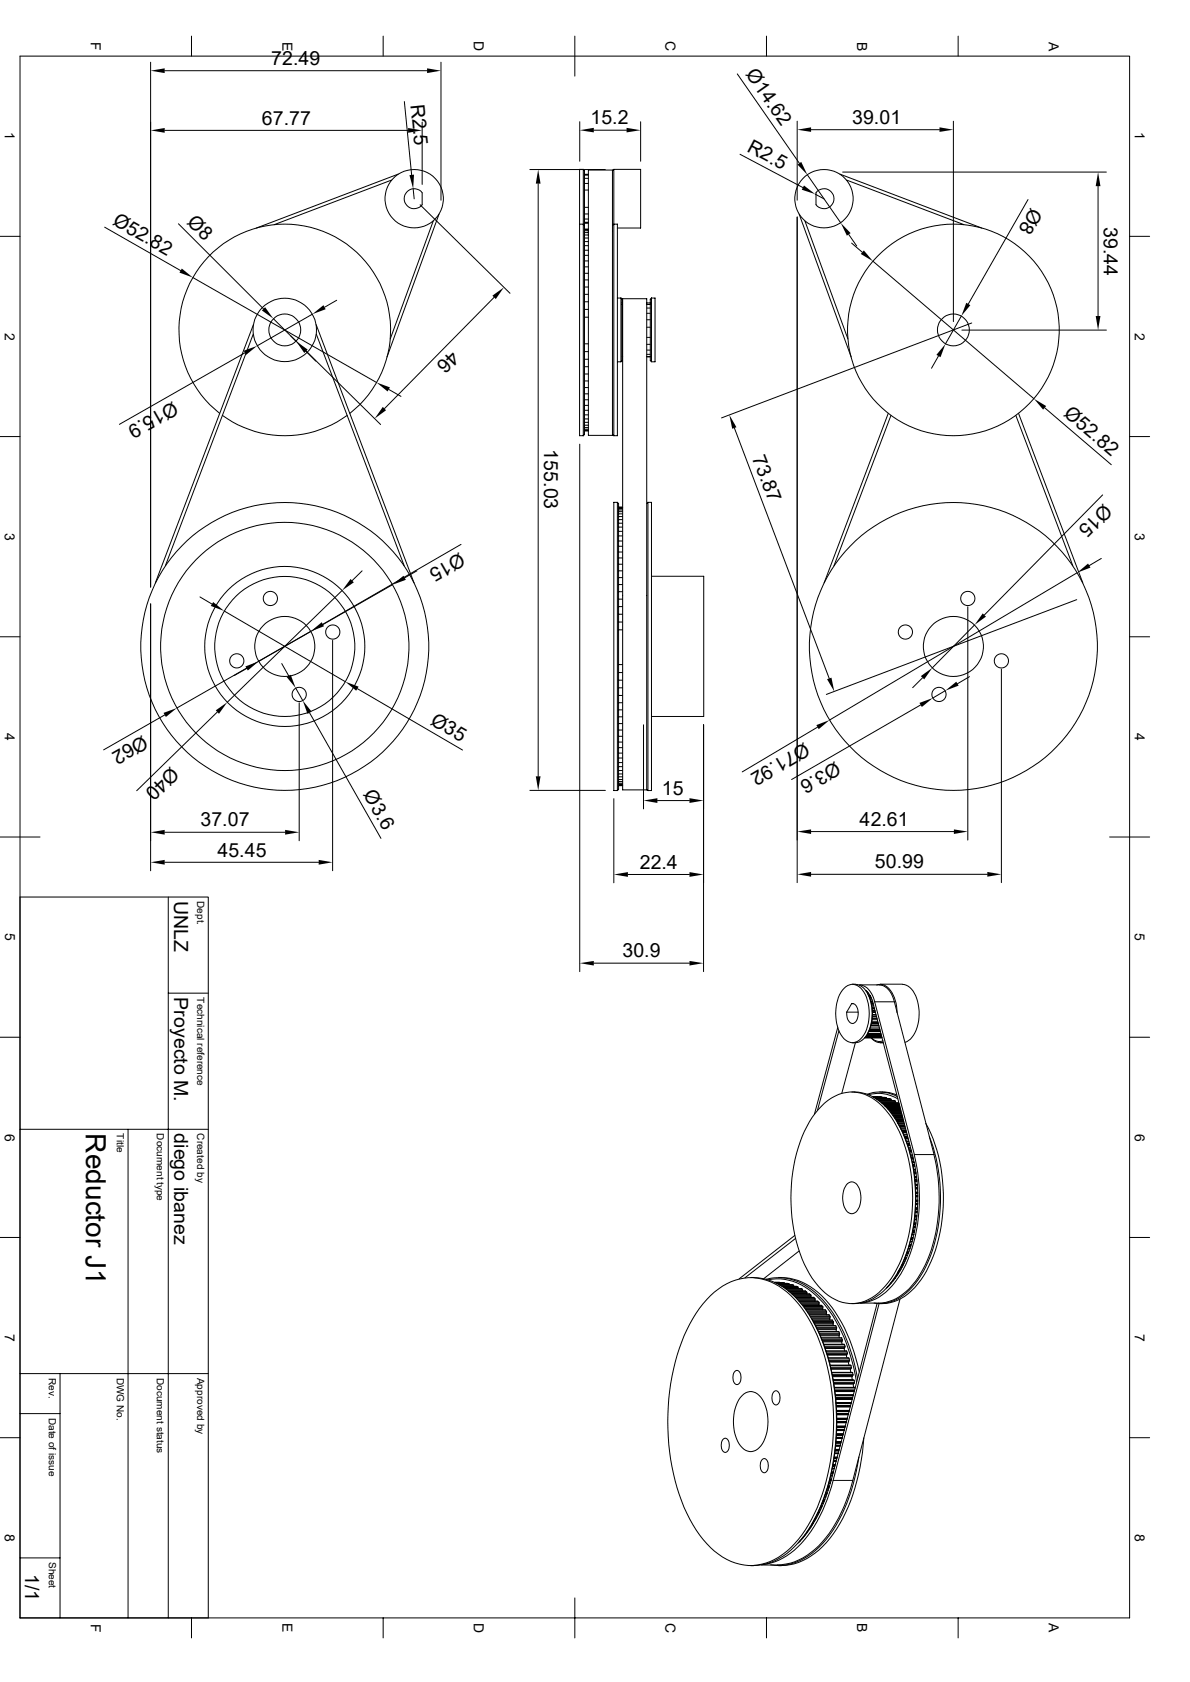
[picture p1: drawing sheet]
<svg xmlns="http://www.w3.org/2000/svg" width="297mm" height="420mm" viewBox="0 0 297 420" stroke-linecap="round" stroke-linejoin="round" font-family="sans-serif">
<g fill="none" stroke="#000" stroke-width=".25">
<path d="M5 14h276.9v390h-276.9zM37.6 15.5v131.1M41.1 17.7h65.5M47.8 9v5M95.6 9v5M110.1 15.5v34.5M143.5 9v10M184 18.5l15.5 22.3M191.3 9v5M239.1 9v5M41.1 32.6h60.8M100.9 25.4l1.8 18.3"/>
<path d="M105.4 30.5v15.6M144.7 30.4v9.9M148.2 32.5h8.2M159.9 30.4v9.9M184.7 38.5l15.7 8.3M199 30.3v19.7M202.4 32.4h32.1M238 30.3v50M0 59h5M26.1 56.7l19 10.9M44.5 55.9l21.2 21.2M97.7 45l-29.2 11.1"/>
<path d="M99.4 43.5l-35.4 13.4M103.1 47.2l.3 2.5M104.9 51.1l22.4 22.1M105.4 51.1a2.49 2.49 0 0 1-3.7 .4 2.49 2.49 0 0 1 0-3.7 2.49 2.49 0 0 1 3.7 .3v3M108.1 55.2l-10.7 29.4M109.6 53.5l-13 35.6M132.2 42.3h18.9M134.3 45.8v148M144.7 56v52.8h.9M144.7 42.3v13.7M144.7 56h.9M145.6 56v52.8"/>
<path d="M145.6 56v-13.7a.9 .9 0 0 1 .3 1v13M145.6 56l.3 .3M145.9 57.2h1zM145.9 56.3v52.2l-.3 .3M145.9 58.7h1M145.9 58.1h1M145.9 57.6h1M145.9 57.3h1M145.9 59.4h1M145.9 55.8h1M145.9 55.5h1M145.9 54.7h1"/>
<path d="M145.9 53.4h1M145.9 51.8h1M145.9 47.5h1M145.9 45.8h1M145.9 44.5h1M145.9 43.7h1M145.9 43.5h1M146.9 42.5h6v66.2h-6zM153.2 56v52.8M153.2 56h.9v52.8h-.9M153.2 42.3v13.7M153.2 42.3h6.7v14.6h-5.8"/>
<path d="M153.2 56l-.3 .3M153.2 42.3l-.3 .3M199 54.2v166.2M199.5 53.5l12.9 35.6M200.9 55.2l10.7 29.4M201.5 43.6l8.3 12.1M203.5 48.5l2.2 1.2M203.7 51.1a2.49 2.49 0 0 0 3.6 .4 2.49 2.49 0 0 0 0-3.7 2.49 2.49 0 0 0-3.6 .3v3M209.6 43.5l35.4 13.4M210.3 43h65.8M211.3 45l29.3 11.1M211.8 58.5l2 2.9"/>
<path d="M256.6 49.8l-14.9 26.1M274.1 46.5v32.4M281.9 59h5M48.1 69.3l45.9 26.2M68.2 79.6l5.7 5.6M78 78.4l-13.8 8M84 75l-3 1.7M123.3 74.3l-27.3 27.7M145.9 60.3h1M145.9 61.3h1M145.9 62.5h1M145.9 63.8h1"/>
<path d="M145.9 65.2h1M145.9 66.6h1M145.9 68.2h1M145.9 69.9h1M145.9 71.7h1M145.9 73.5h1M145.9 75.4h1M145.9 77.3h1M145.9 79.2h1M154.1 74.4h.9M155 74.4l.3 .3v15.3l-.3 .3M155 74.4v15.9"/>
<path d="M155.3 75.6h.1M155.3 76h.1M155.3 79.8h.1M155.3 78.2h.1M155.3 76.9h.1M155.4 74.6h6v122.6h-6zM161.4 75.6h.9M161.4 76h.9M161.4 79.8h.9M161.4 78.2h.9M161.4 76.9h.9M162.6 74.4h.9v15.9h-.9l-.3-.3v-15.3z"/>
<path d="M162.6 74.4v15.9M212.6 60.7l2.6 2.3M217.9 65.2l40.2 34.4M239.9 78.9l-3.9 7M61.1 88.1l-31.3 17.9M63.2 83.4l-21.9 57.9M63.2 81.1l-24.4 64.4M72.6 83.9l22.4 22.1M76.4 87.7l2.4 2.5M78.9 81.1l24.4 64.4M79 83.4l21.9 57.9M97 97.2l3.1 1.8"/>
<path d="M145.9 85.9h1M145.9 87.8h1M145.9 89.7h1M145.9 91.6h1M145.9 93.4h1M145.9 95.1h1M145.9 96.8h1M145.9 98.3h1M145.9 99.8h1M154.1 90.3h.9M155.3 89.1h.1M155.3 89h.1"/>
<path d="M155.3 88.5h.1M155.3 87.4h.1M155.3 86h.1M155.3 84.2h.1M155.3 81.7h.1M161.4 89.1h.9M161.4 89h.9M161.4 88.5h.9M161.4 87.4h.9M161.4 86h.9M161.4 84.2h.9M161.4 81.7h.9"/>
<path d="M234.2 88.9l-1.7 3M240.1 82.4h36M242.5 80.6l-62.4 23.8M0 109h5M54.8 103.2a26.4 26.4 0 0 1-3.2-38.7 26.4 26.4 0 0 1 38.9 0 26.4 26.4 0 0 1-3.2 38.7M55.5 103.7a26.4 26.4 0 0 0 31.2 0M144.7 110.9v131.7M145.9 101.2h1M145.9 102.4h1M145.9 103.6h1M145.9 104.6h1M145.9 105.5h1"/>
<path d="M145.9 106.2h1M145.9 106.8h1M145.9 107.2h1M145.9 107.5h1M145.9 107.6h1M152.9 108.5l.3 .3M183.3 106.9l23.7 62.5M221.7 103.2l-16 42.3M222.4 103.7l-14.2 37.6M253.5 103.7l14.3 37.6M254.2 103.2l16.1 42.3M260.7 101.8l16.7 14.2"/>
<path d="M281.9 109h5M115.1 135.9l-34.5 20M154.1 125.4a.9 .9 0 0 1 .3 1.1v69.8a.9 .9 0 0 1-.3 1.1M154.1 125.4v72M154.1 125.4h-.9v72h.9M154.4 126.7h1M154.4 127h1M154.4 139.3h1M154.4 137.8h1M154.4 136.4h1M154.4 135.1h1M154.4 133.8h1"/>
<path d="M154.4 132.7h1M154.4 131.6h1M154.4 130.6h1M154.4 129.8h1M154.4 129h1M154.4 128.3h1M154.4 127.8h1M154.4 127.3h1M161.7 125.4v72M161.7 125.4h.9v72h-.9M161.7 125.4l-.3 .3M274.9 139.4l-3 1.8"/>
<path d="M275.2 123.6l-29.5 29.9M0 159h5M37.6 150.8v66.6M49.9 149.1l3 1.7M56 152.6l30.2 17.6M77.6 157.6l-13 7.5M83 159.9v57.5M85.4 147.4l-28.7 27.9M90.4 142.5l-2.5 2.5M98 146l-53.8 30.8M104.1 142.5l-3.1 1.8M154.4 157.3h1"/>
<path d="M154.4 155.3h1M154.4 153.4h1M154.4 151.5h1M154.4 149.6h1M154.4 147.7h1M154.4 146h1M154.4 144.2h1M154.4 142.5h1M154.4 140.9h1M162.6 143.9h13v35h-13M241.6 151.5v58.3M243.2 156l-10.5 10.8"/>
<path d="M268.7 149.7l-62.5 23.7M268.9 143l-61.8 36.8M281.9 159h5M41.1 178.5l-15.2 8.7M54.2 177.8l-20.1 19.6M61.6 166.9l-3.1 1.8M70.3 165.7l1.8 3M73.8 171.8l1.8 3.1M74.7 175.5v34.4M77.3 178l17.8 31.3M89.2 172l26.2 15.3M154.4 179h1"/>
<path d="M154.4 177.2h1M154.4 175.5h1M154.4 173.7h1M154.4 171.7h1M154.4 169.8h1M154.4 167.9h1M154.4 165.9h1M229.8 176l-32.2 18.6M230.3 169.2l-2.5 2.5M235.9 172.5l-3.1 1.8M242 169l-3 1.7M249.9 167.1v53.3"/>
<path d="M132.2 197.4h18.9M153.2 199.4v21M154.4 196.2h1M154.4 196.1h1M154.4 195.9h1M154.4 195.6h1M154.4 195.2h1M154.4 194.6h1M154.4 194h1M154.4 193.3h1M154.4 192.4h1M154.4 191.4h1"/>
<path d="M154.4 190.4h1M154.4 189.3h1M154.4 188h1M154.4 186.7h1M154.4 185.3h1M154.4 183.9h1M154.4 182.3h1M154.4 180.7h1M160.6 181v21M161.4 197.1l.3 .3M164.1 199.9h8M175.6 181v61.6"/>
<path d="M204 181.6l-18.7 11.1M0 209h10M41.1 215.3h38.4M41.1 207.8h30.1M156.7 218.4h15.4M202.4 218.3h44M202.4 207.6h35.7M276.9 209h10M5 224h47v180M42 224v180M0 259h5M42 248h10"/>
<path d="M148.2 240.5h23.9M209.1 256.6l-5.8 21.6M209.4 257.4l-5.4 19.8M210.7 246.8a2.79 2.79 0 0 1 4.6 .4 10.9 10.9 0 0 1 0 11.7 2.99 2.99 0 0 1-2.9 1.4 2.99 2.99 0 0 1-2.5-1.9 11.1 11.1 0 0 1 .4-11.2zM211.3 252.7h2.9M212.6 250.6a1.71 1.71 0 0 1 1.6 2 2.53 2.53 0 0 1-1.4 3 2.3 2.3 0 0 1-1.5-2.9M212.6 250.6h.4M212.6 250.6l-1.3 2.1M212.8 245.7h.7M213.5 245.8a4.2 4.2 0 0 1 3.5 3.4 10.9 10.9 0 0 1-1.3 10l-1.3 1-.9 .1M214.4 246a3.9 3.9 0 0 1 3.5 2.9l.4 1.2M214.6 245.9h4.9"/>
<path d="M215.9 259.1h4.2M216 258.9h4.1M216.1 247.3a5.6 5.6 0 0 1 1.8 3.2M216.2 258.8h3.8M216.2 247.4h.1M216.2 247.5h.2M216.2 258.6h3.8M216.4 258.4h3.6M216.4 247.7h.1M216.5 247.9h.2M216.5 247.9l.1 .2M216.6 248.1a10.9 10.9 0 0 1 0 9.9"/>
<path d="M216.6 258.1h3.3M216.6 248h.2M216.6 258.1l-.1 .1h3.4M216.8 248.5h.3M216.9 257.5h2.9M216.9 248.6h.3M217 257.3h2.7M217 248.9h.3M217.1 257h2.5M217.1 249.1h.3M217.1 256.9h2.5M217.1 249.2h.4"/>
<path d="M217.3 256.5h2.2M217.3 249.7h.4M217.4 259.1a2.84 2.84 0 0 0 3 1.1M217.4 256.1h2M217.4 250.1h.4M217.4 256h1.9M217.5 259.1a2.67 2.67 0 0 0 2.9 .8M217.5 255.7h1.7M217.5 250.4h.4M217.6 255.5h1.6M217.6 255.4h1.6M217.6 250.7h.4"/>
<path d="M217.6 251.2h.5M217.6 255h1.5M217.7 254.2h1.2M217.7 254.5h1.2M217.7 251.6h.5M217.7 251.9h.6M217.7 254.3h1.2M217.7 251.8h.6M217.8 253.7h.9zM217.8 253.8h1M217.8 252.5h.6M217.8 252.3h.6"/>
<path d="M217.8 253.3h.9M217.8 252.8h.7M217.9 250.5l9.9 38.1a40.8 40.8 0 0 1-2.5 27.6l-1.9 3-2.2 2.4M218.3 250.1l9.9 38.2h4.9M218.3 250.1h4.9M218.8 246a3.4 3.4 0 0 1 4.1 2.5l.7 2 .3 2.4M219.5 246a4.7 4.7 0 0 1 3.7 4.1M219.7 245.7h5.5M219.8 257.6h-3M219.9 259.1h.1M220.1 259h.1M220.1 259l-4.2 .1"/>
<path d="M223.2 250.1l9.9 38.2M225.2 245.8a4.8 4.8 0 0 1 3.8 4.3 10.4 10.4 0 0 1-1.8 9.4l-1.3 .8M281.9 259h5M205.8 275.4a9.8 9.8 0 0 1 14.4 .8 30.5 30.5 0 0 1 7.3 18 40.3 40.3 0 0 1-4.3 23.9 13.9 13.9 0 0 1-9.2 7.3 11.2 11.2 0 0 1-10.5-5.2 35.6 35.6 0 0 1-6.1-21.1 37.3 37.3 0 0 1 5.3-20.1l1.5-1.9zM212.6 272.7a11.6 11.6 0 0 1 10.1 5.6 35.5 35.5 0 0 1 5.8 20.8 37.6 37.6 0 0 1-5.1 19.8 12.7 12.7 0 0 1-10.1 6.6h-.7M212.8 260.4h.7l-3.4 12.6M216.5 273.2a9.2 9.2 0 0 1 7.4 .6M216.7 273.4a9.1 9.1 0 0 1 7.4 1M217.8 273.9h1.1M217.9 273.9h2.2M218.1 274l3.1 .1h-3M218.7 274.3h3.4"/>
<path d="M218.8 274.4h3.5M218.9 273.9h.1M219.3 274.8h3.9M219.5 274.9h3.9M219.5 272.7l2.5 .1 1.8 .6M219.7 275.1h3.8M219.7 260.4h.8M219.8 273.9h.1M219.8 273.9h.3M220 275.3l4.3 .1M220.1 273.9l.1 .2M220.3 275.5h4.1"/>
<path d="M220.4 275.8h4.1M220.7 276h3.8M220.9 276.1h3.6M220.9 274.1h.1M221.1 276.4h3.5M221.2 274.1l.1 .1h-2.8M221.2 276.5h3.5M221.3 274.2v.1M221.4 276.8h3.3M221.9 277.3h2.9M222 274.4h.1M222.1 274.4h.2"/>
<path d="M222.1 277.5h2.8M222.2 277.7h2.8M222.3 274.4l.1 .2h-3.4M222.4 274.6v.2M222.5 278h2.5M222.8 278.3h2.3M222.9 278.5h2.3M223.1 278.8h2.1M223.1 274.8h.1M223.2 274.8l.2 .2M223.2 279h2.1M223.4 279.2h1.9"/>
<path d="M223.5 275v.1M223.5 275.1v.2M223.5 275.3v.1M223.6 279.5h1.8M223.7 279.7h1.8M223.8 280h1.8M224.2 275.4h.1M224.3 275.4l.1 .1M224.8 277h-3.1M5 282h47M32 282v122M211.5 295.5a1.65 1.65 0 0 1 2.7 .8 5.9 5.9 0 0 1-.5 6.3 1.65 1.65 0 0 1-2.7-.7 5.9 5.9 0 0 1 .5-6.4z"/>
<path d="M223.9 280.2h1.7M224 280.3l.2 .2M224.1 280.5h1.6M224.2 280.6a40.5 40.5 0 0 1 3.4 27.8 31.7 31.7 0 0 1-3.6 9.4l.3 .1M224.3 280.8h1.5M224.5 281.1h1.3M224.5 281.3h1.4M224.7 281.5h1.2M224.9 281.9h1.2M224.9 281.9h1.1M225.1 282.2h1M225.2 282.4h1"/>
<path d="M225.3 282.7h.9M225.4 282.9h.9M225.6 283.3h.8M225.6 283.4h.8M225.8 283.8h.7M225.8 284h.8M225.9 284.2h.7M226 284.4h.7M226.2 284.9h.6M226.4 285.4h.5M226.4 285.6h.6M226.5 285.8h.5"/>
<path d="M226.6 286h.5M226.8 286.6h.4M226.8 286.7h.5M226.9 287.1h.5M227 287.3h.5M227 287.4h.5M227.1 287.7h.4M227.3 288.5h.5M227.3 288.4h.4M227.4 288.9h.4M227.5 289.1h.4M227.5 289.2h.4"/>
<path d="M227.5 289.4h.5M227.7 290.2h.4M227.7 290.3h.5M227.8 290.7h.5M227.8 290.9h.5M227.9 291h.4M227.9 291.2h.4M228 292h.5M228 292.1h.5M228.1 292.6h.5M228.2 288.3a42.4 42.4 0 0 1-2.7 28.6 15.4 15.4 0 0 1-8.9 8.2l-1.8 .3M228.2 292.8h.4"/>
<path d="M228.2 292.9h.4M228.2 293.1h.4M228.3 293.9h.5M228.3 294h.5M228.3 294.1h.5M228.4 294.6h.5M228.4 294.7h.5M228.4 294.8h.5M228.4 295h.5M228.5 295.8h.4M228.5 295.9h.4M228.5 296h.5"/>
<path d="M228.5 296.5h.5M228.6 296.7h.4M228.6 296.8h.4M228.6 296.9h.4M228.6 298.6h.5M228.6 298.7h.5M228.6 297.7h.5M228.6 299.6h.5M228.6 298.8h.5M228.6 297.8h.5M228.6 297.9h.5M228.6 298h.5"/>
<path d="M228.6 298.5h.5M228.6 299.8h.5M228.6 300h.5M231.1 280.5a41.6 41.6 0 0 1 3.2 28.8 24.8 24.8 0 0 1-7.6 13.7 10.3 10.3 0 0 1-7.2 2.5M231.9 283.8a42.2 42.2 0 0 1-1.4 33.5 14.5 14.5 0 0 1-9.6 8.1h-2.8M233.1 288.3a43 43 0 0 1-2.2 27.5 17.7 17.7 0 0 1-8.1 8.9 8.5 8.5 0 0 1-3.5 .7h-4.6M0 309h5M187.4 319h.7M188.1 319a16 16 0 0 1 12.1 6.9 44.7 44.7 0 0 1 8.3 23.4 54.7 54.7 0 0 1-5.8 31.1 20.5 20.5 0 0 1-11.4 10.1l-2.1 .4h-1.8M191.2 319.4a14.1 14.1 0 0 1 14.1 5.1 39 39 0 0 1 8.7 19.7M191.7 319.6a13.6 13.6 0 0 1 12.9 4.8 38.6 38.6 0 0 1 9.2 20.7M194.3 319h.7"/>
<path d="M195 319a15.5 15.5 0 0 1 11.9 6.5 40.7 40.7 0 0 1 7.6 17.1M198.4 308.5l-13.9 10.8M198.5 309.2l-12.6 9.9M199.4 312.4l-8.8 6.9M222.6 320h.2M222.8 319.8h.2M222.9 319.6h.2M223.1 319.3h.2M223.2 319.2h.3M223.4 318.8h.3M223.6 318.6h.2M223.7 318.4h.3"/>
<path d="M223.9 318.2h.2M224 317.9h.3M224.2 317.5h.3M224.3 317.3h.4M224.5 317.1h.2M224.6 316.9h.3M224.7 316.5h.4M224.8 316.5h.3M225 316.1h.3M225 315.9h.4M225.2 315.7h.3M225.3 315.5h.3"/>
<path d="M225.5 315h.3M225.6 314.6h.4M225.7 314.4h.4M225.8 314.2h.4M225.9 314h.4M226.1 313.5h.4M226.1 313.4h.4M226.3 313h.4M226.4 312.8h.4M226.4 312.6h.4M226.5 312.4h.4M226.7 311.8h.4"/>
<path d="M226.7 311.7h.4M226.9 311.3h.4M226.9 311.1h.4M226.9 311h.5M227 310.8h.5M227.2 310.1h.4M227.2 310h.5M227.3 309.5h.5M227.4 309.4h.4M227.4 309.2h.5M227.5 309h.4M227.7 308.2h.4"/>
<path d="M227.8 307.7h.4M227.8 307.6h.5M227.8 307.4h.5M227.9 307.2h.4M228 306.3h.5M228.1 308.3h-.5M228.1 305.9h.5M228.1 305.6h.5M228.2 305.4h.4M228.3 304.6h.4M228.3 304.4h.5M228.3 303.7h.5"/>
<path d="M228.3 303.9h.5M228.4 303.5h.5M228.4 303.7h.5M228.5 302.6h.4M228.5 302.7h.4M228.5 306.4l-.5 .1M228.5 302.4h.4M228.5 301.7h.5M228.5 301.8h.5M228.5 302h.5M228.6 301.6h.4M228.6 300.8h.4"/>
<path d="M228.6 300.6h.5M228.6 300.5h.5M228.7 304.5h-.4M281.9 309h5M177.3 323.5a13.4 13.4 0 0 1 16-3 25.5 25.5 0 0 1 10.7 13 57.9 57.9 0 0 1-.7 44.4 23.3 23.3 0 0 1-11 12 13.5 13.5 0 0 1-15-3.5 38.4 38.4 0 0 1-9.6-20.1 56.7 56.7 0 0 1 4.5-35.7l2.4-3.9zM193.4 320.2h1.2M193.6 320.3h2.1M193.7 320.3h2M194 320.5h2.6M194.1 320.5h2.8M194.3 320.2h.1M194.3 320.2h.3"/>
<path d="M194.4 320.7h2.6M194.5 320.8l3.6 .1-3.1 .2M194.6 320.2l.1 .1M194.7 320.9h3.3M195.2 321.2h3.6M195.2 321.2h3.6l.4 .2-3.5 .1M195.4 321.3h3.7M195.5 320.3h.1M195.7 320.3l.1 .2M195.9 320.5h.1M196 321.7h3.9M196.2 321.9h4"/>
<path d="M196.6 320.5h.1M196.6 320.5h.3M196.8 322.3l4.2 .1M196.9 320.5l.1 .2M197 320.7v.1M197.1 322.5h4.2M197.3 322.7h4.1M197.6 323h3.7M197.7 323.1h4.4M197.7 320.8h.1M198 323.3h4.4M198.1 321.1v.1"/>
<path d="M198.1 323.5h4.3M198.4 323.8h4M198.6 323.9h4.5M198.6 324h4.5M198.8 321.2h.1M198.8 324.2h4.6M199 324.4h4.4M199.2 321.5v.2M199.2 324.6h4.2M199.4 324.8h4M199.5 324.9h4.6M199.7 325.2h4.7"/>
<path d="M199.9 325.4h4.5M199.9 321.7h.1M199.9 321.7l.3 .2M200.1 325.6h4.3M200.2 321.9l.1 .2h-3.8M200.2 325.8h4.2M200.3 325.9h4.8M200.3 322.3v.1M200.3 322v.3M200.4 326h4.7M200.6 326.2h4.8M200.7 326.4h4.7l-.1 .3h-4.4"/>
<path d="M201 322.4h.1M201 322.4l.3 .2M201 326.9h4.3M201.2 327.1h4.8l.2 .3M201.3 322.6l.1 .1M201.4 323v.1M201.4 322.7v.3M201.4 327.4h4.9M201.7 327.8h4.5v.2h-4.4M202 328.3h4.9M202.1 323.1h.1M202.1 323.1l.3 .4"/>
<path d="M202.2 328.7h5M202.4 323.8v.2M202.4 323.5v.3M202.5 329.1h4.6v.2M202.6 329.3h4.5M202.7 329.4l.1 .2M202.8 329.6h4.9M202.8 329.6a54.5 54.5 0 0 1 5.6 32.8 47.4 47.4 0 0 1-5.6 17.9M202.8 329.6h5M203 330h5M203.1 324h.1M203.1 324l.3 .2"/>
<path d="M203.1 330.2h4.9M203.2 330.4h4.7M203.4 324.2v.2M203.4 330.6h4.5M203.4 324.9h.1M203.4 324.6v.2M203.5 324.4l-.1 .2M203.6 331h5M203.8 331.4h5M203.9 331.6h4.9M204 331.9h4.7M204.1 324.9h.1"/>
<path d="M204.1 332h4.6M204.1 325l.3 .2M204.3 332.5h5.1M204.4 325.8v.1M204.4 325.6v.2M204.4 325.2v.4M204.5 332.9h5M204.7 333.3h4.8l-.1 .2M204.8 333.5h4.6l.1 .6M205 334.1h5.1l.1 .4M205.1 326h.1M205.1 326l.3 .4"/>
<path d="M205.1 334.5h5.2l-.1 .2M205.2 334.7h5M205.3 334.9h4.8v.2M205.3 326.9l.1 .2M205.4 326.7v.2M205.4 335.1h4.7M205.6 335.7h5.1h-5.1M205.8 336.1h5.1M206 327.1v.1M206 336.7h4.7M206.2 337.3h5.1M206.2 337.4h5.1"/>
<path d="M206.2 328.1l.1 .2M206.2 327.4l.1 .2h-4.8M206.3 327.6v.3M206.4 337.8h5.1M206.4 338h5.1M206.5 338.2h4.9M206.5 338.4h4.8l.2 .6M206.7 339l5.2 .1 .1 .5M206.8 339.1h5.1M206.9 328.3v.1M206.9 339.6h5.1M206.9 328.3l.2 .4"/>
<path d="M207 339.9h4.9M207.1 329.3v.3M207.1 328.7l.1 .1h-4.8M207.2 328.9l-.1 .2M207.7 329.6l.3 .4M208 330.4v.6M208 330v.2M208 330.2l-.1 .2M208.5 331l.3 .4M208.7 332l.1 .5M208.7 331.8v.2M208.8 331.4v.2"/>
<path d="M208.8 331.6l-.1 .3M209.3 332.5l.2 .6h-4.9M209.6 333.2l-.1 .2M210.1 335.1l.1 .5M210.2 334.7l-.1 .2M210.7 336.7l.2 .7M210.7 335.7l.2 .4M210.8 336.5l-.1 .2M210.9 336.3l-.1 .2h-4.9M210.9 336.1v.2h-5M211.3 337.4h.1M211.3 337.4l.2 .6"/>
<path d="M211.4 338.2l-.1 .2M211.5 338l-.1 .2M211.9 339.9l-.1 .7 .2 .3M212 339.8l-.1 .1M212 339.6v.2h-5.1M218.9 325.5l-11.4 43.9M219.4 325.5l-11.5 44.2M221.4 321.5h.1M221.6 321.3h.1M221.8 321.1h.1M222 320.8h.1M222.1 320.6h.1"/>
<path d="M222.3 320.4h.2M222.4 320.3h.1M224.6 324.4l-11.7 45.3M0 359h5M5 353h10M5 343h47M15 343v61M180.4 359.5a.87 .87 0 0 1 1-.3 .87 .87 0 0 1 .5 .9 2 2 0 0 1-.9 2.6 2.1 2.1 0 0 1-.6-3.2zM183.3 342.6a.87 .87 0 0 1 1-.3 .87 .87 0 0 1 .6 .9 2 2 0 0 1-1 2.5 2.1 2.1 0 0 1-.6-3.1zM185.2 348.5a2.9 2.9 0 0 1 4.7 .5 11 11 0 0 1-.4 12.4 2.9 2.9 0 0 1-4.7-.4 11 11 0 0 1 .4-12.5zM193 347.6a.87 .87 0 0 1 1.1-.2 .87 .87 0 0 1 .5 .9 2 2 0 0 1-.9 2.5 2.1 2.1 0 0 1-.7-3.2zM207 340.1h4.8"/>
<path d="M207.2 340.9l5.2 .1M207.2 341h5.2M207.3 341.4h5.2M207.4 341.6h5.1M207.4 341.9h4.9M207.4 341.8h4.9M207.6 342.7l5.2 .1M207.6 342.8h5.2M207.8 343.5h5.1l-.2 .1M207.8 343.6h5l-.2 .6 .2 .3M207.8 343.7h4.9M208 344.6h5.1"/>
<path d="M208 344.5h4.8M208 344.7h5.2M208.1 345.1h5.2M208.2 345.4h4.9l-.1 .2M208.2 345.6h4.8M208.3 346.4l5.1 .1M208.4 347h4.9M208.4 347.3h4.8M208.4 347.2h4.9M208.4 347.5h4.8M208.5 348.3h4.5M208.5 348.5h4.4"/>
<path d="M208.5 348.4h4.5M208.6 349h4.2M208.6 349.3h4.1M208.6 349.2h4.2M208.6 349.4h4.1M208.7 360h1.3M208.7 350.4h3.8M208.7 350.2h3.8M208.7 350.5h3.7M208.7 350.3h3.8M208.7 351.2h3.6M208.7 359.2h1.5"/>
<path d="M208.7 359.1h1.5M208.7 359h1.5M208.7 358.9h1.5M208.7 351.1h3.6M208.7 351h3.6M208.8 351.3h3.4M208.8 358h1.7M208.8 358.4h1.6M208.8 358.2h1.6M208.8 358.1h1.6M208.8 357.2h1.9M208.8 357.1h1.9"/>
<path d="M208.8 357h1.9M208.8 356.9h2M208.8 352.2h3.2M208.8 353.1h3M208.8 352.9h3M208.8 352.5h3.1M208.8 352.3h3.2M208.9 353.3h2.8M208.9 353.2h2.9M208.9 355.3h2.3M208.9 355.1h2.3M208.9 356.1h2.1"/>
<path d="M208.9 356.4h2M208.9 356.3h2M208.9 356.2h2M208.9 354.1h2.6M208.9 354.9h2.4M208.9 354.4h2.5M208.9 354.3h2.6M208.9 354.2h2.6M212.3 341.9v.4l.2 .3M212.4 341l.1 .4M212.4 342.7h.1M212.5 341.6l-.2 .3"/>
<path d="M212.5 341.4v.2M212.8 342.8l.1 .4h-5.2M212.9 344.5v.1M212.9 343.2v.2M213 345.6l.1 .8M213.1 344.6l.1 .1M213.1 346.4l.2 .1M213.2 344.7l.1 .4M213.2 345.4l-.1 .1M213.3 345.1l-.1 .2h-5.1M213.4 346.5l-5.1 .1M215.6 359a46 46 0 0 1-8.5 25.1 16 16 0 0 1-12.8 6.8"/>
<path d="M281.9 359h5M190.1 364.6a.87 .87 0 0 1 1-.3 .87 .87 0 0 1 .6 .9 2 2 0 0 1-.9 2.5 2.1 2.1 0 0 1-.7-3.1zM203.2 379.5h.3M203.3 379.9h-.3M203.3 379.3h.3M203.5 379.1h.3M203.6 378.9h.3M203.8 378.5h.3M204 378.1h.3M204.1 377.9h.3M204.2 377.7h.3M204.3 377.5h.3"/>
<path d="M204.5 377h.3M204.5 376.9h.4M204.7 376.6h.3M204.8 376.3h.3M204.9 376.2h.3M204.9 376h.4M205.1 375.5h.4M205.2 375.4h.3M205.4 375h.3M205.4 374.8h.4M205.5 374.6h.4M205.6 374.4h.3"/>
<path d="M205.8 373.8h.4M205.8 373.7h.4M206 373.3h.3M206 373.1h.4M206.1 372.9h.4M206.2 372.7h.3M206.3 372.1h.4M206.4 372h.4M206.5 371.6h.4M206.6 371.4h.4M206.6 371.2h.4M206.7 371.1h.4"/>
<path d="M206.9 370.4h.4M206.9 370.3h.4M207 369.8h.4M207.1 369.7h.4M207.1 369.5h.4M207.1 369.3h.5M207.3 368.6h.4M207.3 368.5h.5M207.5 368h.4M207.5 367.8h.4M207.5 367.7h.5M207.5 369.4a35.5 35.5 0 0 1-8.3 15.9"/>
<path d="M207.6 367.5h.4M207.7 366.7h.5M207.8 366.6h.4M207.9 366.1h.5M207.9 366h.5M207.9 365.8h.5M207.9 369.7h5M207.9 365.7h.6M207.9 369.7a34.2 34.2 0 0 1-9.7 17.4 14.3 14.3 0 0 1-7.8 3.6M208.1 364.8h.6M208.1 364.9h.6M208.1 364.7h.6"/>
<path d="M208.2 364.2h.7M208.2 364.1h.7M208.2 363.8h.8M208.2 363.9h.8M208.4 362.9h.8M208.4 363h.8M208.4 362.8h.9M208.4 362.3h.9M208.4 362.2h1M208.5 361.9h1M208.5 362h.9M208.6 361h1.1"/>
<path d="M208.6 360.8h1.1M208.7 360.4h1.1M208.7 360.2h1.2M208.7 360.1h1.2M209.7 361l-1.1 .1M212.9 369.7a34.9 34.9 0 0 1-9.5 17.2 14.4 14.4 0 0 1-9.3 3.8M214.4 363.8a42.7 42.7 0 0 1-8.2 20.5 15.7 15.7 0 0 1-12.8 6.6l-1-.2M5 389h10M143.5 399v10M190 390.8h4.1M199.5 385h.1M199.6 384.8h.1"/>
<path d="M199.7 384.7h.1M199.9 384.5h.1M200.1 384.3h.1M200.3 384h.1M200.4 383.8h.2M200.6 383.7h.1M200.8 383.4h.2M201 383.2h.1M201.1 382.9h.2M201.3 382.7h.1M201.6 382.5h-.2M201.6 382.2h.2"/>
<path d="M201.8 382h.2M201.9 381.8h.2M202.1 381.6h.2M202.2 381.3h.3M202.3 381.2h.2M202.4 380.9h.3M202.6 380.7h.2M202.7 380.4h.2M202.8 380.3l-.1 .2M202.8 380.3h.3M47.8 404v5M95.6 404v5"/>
<path d="M191.3 404v5M239.1 404v5"/>
<circle cx="103.4" cy="49.6" r="7.3"/>
<circle cx="205.7" cy="49.6" r="7.3"/>
<circle cx="71.1" cy="82.4" r="7.9"/>
<circle cx="71.1" cy="82.4" r="4"/>
<circle cx="237.9" cy="82.4" r="4"/>
<circle cx="238" cy="82.4" r="26.4"/>
<circle cx="67.5" cy="149.4" r="1.78"/>
<circle cx="83.1" cy="157.8" r="1.78"/>
<circle cx="226" cy="157.8" r="1.78"/>
<circle cx="241.6" cy="149.4" r="1.78"/>
<circle cx="59.1" cy="165" r="1.78"/>
<circle cx="71.1" cy="161.4" r="31"/>
<circle cx="71.1" cy="161.4" r="20"/>
<circle cx="71.1" cy="161.4" r="17.5"/>
<circle cx="71.1" cy="161.4" r="7.5"/>
<circle cx="71.1" cy="161.4" r="35.9"/>
<circle cx="74.7" cy="173.4" r="1.78"/>
<circle cx="234.4" cy="173.4" r="1.78"/>
<circle cx="238" cy="161.4" r="35.9"/>
<circle cx="238" cy="161.4" r="7.5"/>
<circle cx="249.9" cy="165" r="1.78"/>
</g>
<g fill="#000">
<path d="M37.6 17.7l3.5-.6v1.1zM106.6 17.1l3.5 .6-3.5 .5zM37.6 32.6l3.5-.6v1.1zM101.9 32l3.5 .6-3.5 .5zM144.7 32.5l3.5-.6v1.2zM156.4 31.9l3.5 .6-3.5 .6zM199 32.4l3.4-.6v1.1zM234.5 31.8l3.5 .6-3.5 .5zM102.2 43.7l1.1-.1-.2 3.6zM134.3 42.3l.6 3.5h-1.2zM199.1 41.1l.9-.7 1.5 3.2zM200.7 46.3l2.8 2.2-3.4-1.1z"/>
<path d="M209.8 55.7l2.5 2.5-.9 .6zM274.1 43l.6 3.5h-1.2zM45.4 67.1l2.7 2.2-3.3-1.2zM65.4 77.5l.8-.8 2 2.9zM78 78.4l2.7-2.2 .6 1zM122.9 73.8l2.9-2-2.1 2.9zM215.6 62.5l2.3 2.7-3.1-1.8zM241.2 75.6l1 .6-2.3 2.7zM273.5 78.9h1.2l-.6 3.5zM60.8 87.6l3.4-1.2-2.8 2.2zM73.9 85.2l2.9 2.1-.9 .8zM94 95.5l3.3 1.2-.6 1z"/>
<path d="M236 85.9l-1.3 3.3-1-.6zM95.5 101.6l.9 .8-2.9 2.1zM182 103.6l1.8 3.1-1 .4zM258.1 99.6l3 1.8-.8 .9zM53.2 150.3l2.8 2.3-3.4-1.3zM77.6 157.6l2.7-2.2 .6 1zM87.5 144.6l.8 .8-2.9 2zM98 146l2.7-2.2 .6 1zM245.3 153.2l.8 .8-2.9 2zM268.9 143l2.7-2.3 .6 1zM40.8 178l3.4-1.2-2.8 2.2zM53.8 177.4l2.9-2.1-2 2.9z"/>
<path d="M61.3 166.4l3.3-1.3-2.8 2.3zM71.5 169l1.1-.5 1.2 3.3zM75.6 174.9l2.2 2.8-1 .6zM86.2 170.2l3.3 1.2-.6 1.1zM206.4 169.6l1.1-.4 .7 3.5zM229.5 175.5l3.3-1.2-2.7 2.2zM229.8 168.8l2.9-2-2 2.8zM235.9 172.5l2.8-2.3 .6 1zM133.7 193.8h1.2l-.6 3.6zM160.6 199.9l3.5-.6v1.2zM172.1 199.3l3.5 .6-3.5 .6zM203.8 181.1l3.3-1.3-2.8 2.3z"/>
<path d="M37.6 215.3l3.5-.6v1.2zM37.6 207.8l3.5-.6v1.2zM71.2 207.2l3.5 .6-3.5 .6zM79.5 214.7l3.5 .6-3.5 .6zM153.2 218.4l3.5-.6v1.1zM172.1 217.8l3.5 .6-3.5 .5zM199 218.3l3.4-.6v1.2zM199 207.6l3.4-.5v1.1zM238.1 207.1l3.5 .5-3.5 .6zM246.4 217.7l3.5 .6-3.5 .6zM144.7 240.5l3.5-.6v1.2zM172.1 239.9l3.5 .6-3.5 .6z"/>
</g>
<text font-size="7" x="21.5" y="283" transform="rotate(90 21.5 283)">Reductor J1</text>
<g font-size="4.9">
<text x="67.7" y="16.2">72.49</text>
<text x="186" y="18.6" transform="rotate(55 186 18.6)">Ø14.62</text>
<text x="102.5" y="26.2" transform="rotate(84 102.5 26.2)">R2.5</text>
<text x="65.4" y="31.1">67.77</text>
<text x="147.4" y="31">15.2</text>
<text x="212.7" y="30.9">39.01</text>
<text x="186.3" y="37.7" transform="rotate(28 186.3 37.7)">R2.5</text>
<text x="257.3" y="51.6" transform="rotate(120 257.3 51.6)">Ø8</text>
<text x="27.9" y="56" transform="rotate(30 27.9 56)">Ø52.82</text>
<text x="46.5" y="55.6" transform="rotate(45 46.5 55.6)">Ø8</text>
<text x="275.5" y="56.6" transform="rotate(90 275.5 56.6)">39.44</text>
<text x="112.5" y="87.3" transform="rotate(135 112.5 87.3)">46</text>
<text x="43.2" y="100.1" transform="rotate(150 43.2 100.1)">Ø15.9</text>
<text x="265.3" y="103.7" transform="rotate(40 265.3 103.7)">Ø52.82</text>
<text x="135.8" y="112.2" transform="rotate(90 135.8 112.2)">155.03</text>
<text x="187.7" y="114.3" transform="rotate(69 187.7 114.3)">73.87</text>
<text x="275.5" y="125.5" transform="rotate(135 275.5 125.5)">Ø15</text>
<text x="114.8" y="137.8" transform="rotate(150 114.8 137.8)">Ø15</text>
<text x="35.6" y="183.4" transform="rotate(150 35.6 183.4)">Ø62</text>
<text x="107.2" y="180.7" transform="rotate(30 107.2 180.7)">Ø35</text>
<text x="200.8" y="185.3" transform="rotate(149 200.8 185.3)">Ø71.92</text>
<text x="42.6" y="191.3" transform="rotate(136 42.6 191.3)">Ø40</text>
<text x="208.5" y="190.1" transform="rotate(150 208.5 190.1)">Ø3.6</text>
<text x="90.6" y="198.3" transform="rotate(60 90.6 198.3)">Ø3.6</text>
<text x="165.2" y="198.4">15</text>
<text x="50" y="206.3">37.07</text>
<text x="214.5" y="206.2">42.61</text>
<text x="54.3" y="213.9">45.45</text>
<text x="159.7" y="217">22.4</text>
<text x="218.4" y="216.8">50.99</text>
<text x="43.5" y="225" transform="rotate(90 43.5 225)">UNLZ</text>
<text x="155.4" y="239.1">30.9</text>
<text x="43.5" y="249" transform="rotate(90 43.5 249)">Proyecto M.</text>
<text x="43.5" y="283" transform="rotate(90 43.5 283)">diego ibanez</text>
<text x="6.3" y="393.1" transform="rotate(90 6.3 393.1)">1/1</text>
</g>
<g font-size="3.5">
<text x="22.6" y="10.5" transform="rotate(90 22.6 10.5)">F</text>
<text x="70.5" y="10.4" transform="rotate(90 70.5 10.4)">E</text>
<text x="118.3" y="10.2" transform="rotate(90 118.3 10.2)">D</text>
<text x="166.1" y="10.2" transform="rotate(90 166.1 10.2)">C</text>
<text x="214" y="10.4" transform="rotate(90 214 10.4)">B</text>
<text x="261.8" y="10.4" transform="rotate(90 261.8 10.4)">A</text>
<text x="1.2" y="33.1" transform="rotate(90 1.2 33.1)">1</text>
<text x="283.2" y="33.1" transform="rotate(90 283.2 33.1)">1</text>
<text x="1.2" y="83" transform="rotate(90 1.2 83)">2</text>
<text x="283.2" y="83.1" transform="rotate(90 283.2 83.1)">2</text>
<text x="1.2" y="133" transform="rotate(90 1.2 133)">3</text>
<text x="283.2" y="133" transform="rotate(90 283.2 133)">3</text>
<text x="1.2" y="183.1" transform="rotate(90 1.2 183.1)">4</text>
<text x="283.2" y="183.1" transform="rotate(90 283.2 183.1)">4</text>
<text x="1.3" y="233" transform="rotate(90 1.3 233)">5</text>
<text x="283.3" y="233" transform="rotate(90 283.3 233)">5</text>
<text x="1.2" y="283" transform="rotate(90 1.2 283)">6</text>
<text x="283.2" y="283" transform="rotate(90 283.2 283)">6</text>
<text x="1.2" y="333" transform="rotate(90 1.2 333)">7</text>
<text x="283.2" y="333" transform="rotate(90 283.2 333)">7</text>
<text x="1.2" y="383" transform="rotate(90 1.2 383)">8</text>
<text x="283.2" y="383" transform="rotate(90 283.2 383)">8</text>
<text x="22.6" y="405.4" transform="rotate(90 22.6 405.4)">F</text>
<text x="70.5" y="405.3" transform="rotate(90 70.5 405.3)">E</text>
<text x="118.3" y="405.2" transform="rotate(90 118.3 405.2)">D</text>
<text x="166.1" y="405.2" transform="rotate(90 166.1 405.2)">C</text>
<text x="214" y="405.3" transform="rotate(90 214 405.3)">B</text>
<text x="261.8" y="405.3" transform="rotate(90 261.8 405.3)">A</text>
</g>
<g font-size="2.5">
<text x="49.2" y="225" transform="rotate(90 49.2 225)">Dept.</text>
<text x="49.2" y="249" transform="rotate(90 49.2 249)">Technical reference</text>
<text x="29.2" y="283" transform="rotate(90 29.2 283)">Title</text>
<text x="39.2" y="283" transform="rotate(90 39.2 283)">Document type</text>
<text x="49.2" y="283" transform="rotate(90 49.2 283)">Created by</text>
<text x="12.2" y="344" transform="rotate(90 12.2 344)">Rev.</text>
<text x="29.2" y="344" transform="rotate(90 29.2 344)">DWG No.</text>
<text x="39.2" y="344" transform="rotate(90 39.2 344)">Document status</text>
<text x="49.2" y="344" transform="rotate(90 49.2 344)">Approved by</text>
<text x="12.2" y="354" transform="rotate(90 12.2 354)">Date of issue</text>
<text x="12.2" y="390" transform="rotate(90 12.2 390)">Sheet</text>
</g>
</svg>
